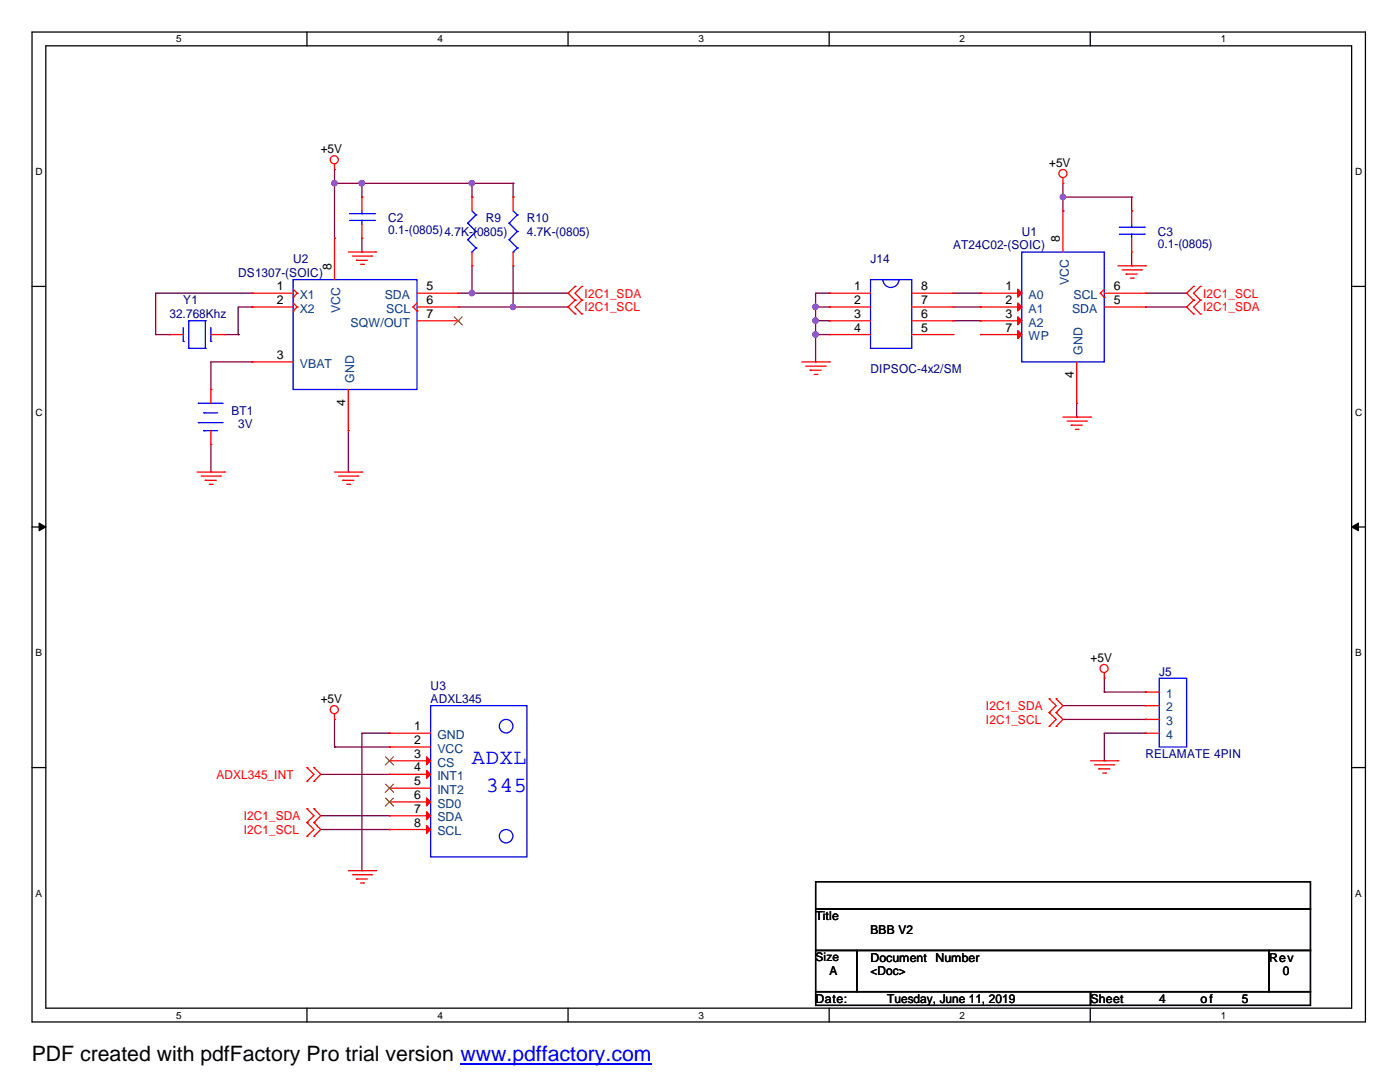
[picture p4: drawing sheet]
<svg xmlns="http://www.w3.org/2000/svg" width="279mm" height="216mm" viewBox="0 0 279 216" stroke-linecap="round" stroke-linejoin="round" font-family="sans-serif">
<path d="M6.4 6.4h266.1v197.5h-266.1zM9.1 9.1h260.6v192.1h-260.6z" fill="none" stroke="#000" stroke-width=".25"/>
<g fill="#fff">
<path d="M35.2 6.6h1.1v2.3h-1.1z"/>
<path d="M35.2 201.4h1.1v2.3h-1.1z"/>
</g>
<path d="M61.3 6.4v2.7M61.3 201.2v2.7" fill="none" stroke="#000" stroke-width=".25"/>
<g fill="#fff">
<path d="M87.3 6.6h1.1v2.3h-1.1z"/>
<path d="M87.3 201.4h1.1v2.3h-1.1z"/>
</g>
<path d="M113.4 6.4v2.7M113.4 201.2v2.7" fill="none" stroke="#000" stroke-width=".25"/>
<g fill="#fff">
<path d="M139.4 6.6h1.1v2.3h-1.1z"/>
<path d="M139.4 201.4h1.1v2.3h-1.1z"/>
</g>
<path d="M165.5 6.4v2.7M165.5 201.2v2.7" fill="none" stroke="#000" stroke-width=".25"/>
<g fill="#fff">
<path d="M191.5 6.6h1.1v2.3h-1.1z"/>
<path d="M191.5 201.4h1.1v2.3h-1.1z"/>
</g>
<path d="M217.6 6.4v2.7M217.6 201.2v2.7" fill="none" stroke="#000" stroke-width=".25"/>
<g fill="#fff">
<path d="M243.6 6.6h1.1v2.3h-1.1z"/>
<path d="M243.6 201.4h1.1v2.3h-1.1z"/>
<path d="M7.1 33.1h1.4v2.2h-1.4z"/>
<path d="M270.5 33.1h1.4v2.2h-1.4z"/>
<path d="M7.1 81.1h1.4v2.3h-1.4z"/>
<path d="M270.5 81.1h1.4v2.3h-1.4z"/>
</g>
<path d="M6.4 57.2h2.7M269.7 57.2h2.8" fill="none" stroke="#000" stroke-width=".25"/>
<g fill="#fff">
<path d="M7.1 129.1h1.3v2.3h-1.3z"/>
<path d="M270.5 129.1h1.3v2.3h-1.3z"/>
</g>
<path d="M6.4 105.2h2.7M269.7 105.2h2.8" fill="none" stroke="#000" stroke-width=".25"/>
<g fill="#000" stroke="#000" stroke-width=".2">
<path d="M7.8 104.4l1.3 .8-1.3 .7z" fill-rule="evenodd"/>
<path d="M269.7 105.2l1.4-.8v1.5z" fill-rule="evenodd"/>
</g>
<g fill="#fff">
<path d="M7.1 177.1h1.3v2.3h-1.3z"/>
<path d="M270.5 177.1h1.3v2.3h-1.3z"/>
</g>
<path d="M6.4 153.2h2.7M269.7 153.2h2.8M162.8 175.9h98.7v5.5h-98.7zM162.8 181.4h98.7v8.3h-98.7zM162.8 189.7h8.2v8.2h-8.2zM162.8 197.9h54.8v2.7h-54.8zM171 189.7h82.3v8.2h-82.3zM217.6 197.9h43.9v2.7h-43.9zM253.3 189.7h8.2v8.2h-8.2z" fill="none" stroke="#000" stroke-width=".25"/>
<g fill="none" stroke="#800040" stroke-width=".25">
<path d="M66.8 36.6h.1M66.8 36.6h35.6M66.8 33.8v13.7M72.2 39.3h.1M72.2 36.6h.1M72.2 36.6v2.7M94.2 36.6h.1M94.2 39.3h.1M94.2 36.6v2.7M102.4 36.6h.1M102.4 39.3h.1M102.4 36.6v2.7"/>
<path d="M212.1 39.3h.1M212.1 36.6v5.5M212.1 39.3h13.7M225.8 39.3h.1M225.8 39.3v2.8M50.3 58.5h.1M50.3 58.5h-19.2v8.3M66.8 47.5h.1M72.2 50.3h.1M72.2 47.5v2.8M91.4 58.5h22M94.2 58.5h.1"/>
<path d="M94.2 53v5.5M102.4 53v8.3M113.4 58.5h.1M165.5 58.5h.1M165.5 58.5h-2.7v13.7M190.2 58.5h5.5M195.7 58.5h.1M212.1 42.1h.1M225.8 53h.1M225.8 42.1h.1M225.8 50.3v2.7M228.6 58.5h8.2"/>
<path d="M236.8 58.5h.1M31.1 66.8h.1M31.1 66.8h2.7M33.8 66.8h.1M42.1 77.7h.1M44.8 66.8h2.7M47.5 66.8h.1M50.3 72.2h.1M50.3 61.3h.1M50.3 61.3h-2.8v5.5M50.3 72.2h-8.2v5.5M91.4 61.3h22"/>
<path d="M102.4 61.3h.1M113.4 61.3h.1M162.8 64h.1M162.8 61.3h.1M162.8 66.8h.1M162.8 72.2h.1M162.8 66.8h2.7M162.8 61.3h2.7M162.8 64h2.7M165.5 61.3h.1M165.5 64h.1M165.5 66.8h.1"/>
<path d="M190.2 61.3h5.5M190.2 64h5.5M195.7 64h.1M195.7 61.3h.1M228.6 61.3h8.2M236.8 61.3h.1M42.1 94.2h.1M42.1 88.7v5.5M69.5 94.2h.1M69.5 85.9v8.3M214.9 83.2h.1M214.9 80.5v2.7"/>
<path d="M220.4 138.1h.1M220.4 135.3v2.8M220.4 138.1h8.2M228.6 138.1h.1M64 154.5h13.7M66.8 149.1h.1M66.8 143.6v5.5M66.8 149.1h10.9M77.7 149.1h.1M77.7 146.3h.1M77.7 154.5h.1M77.7 146.3h-5.5v27.4"/>
<path d="M212.1 140.8h16.5M212.1 143.6h16.5M220.4 151.8h.1M228.6 140.8h.1M228.6 143.6h.1M228.6 146.3h.1M228.6 146.3h-8.2v5.5M64 162.8h13.7M64 165.5h13.7M72.2 173.7h.1M77.7 162.8h.1M77.7 165.5h.1"/>
</g>
<g fill="#f0f" stroke="#f0f" stroke-width=".25">
<circle cx="212.1" cy="39.3" r=".54"/>
<circle cx="66.7" cy="36.5" r=".54"/>
<circle cx="72.2" cy="36.5" r=".54"/>
<circle cx="94.2" cy="36.5" r=".54"/>
<circle cx="102.4" cy="61.2" r=".54"/>
<circle cx="94.2" cy="58.5" r=".54"/>
<circle cx="162.7" cy="61.2" r=".54"/>
<circle cx="162.7" cy="64" r=".54"/>
<circle cx="162.7" cy="66.7" r=".54"/>
</g>
<g fill="none" stroke="#f00" stroke-width=".25">
<path d="M66.8 33.8h.1M66.8 32.7v1.1M72.2 39.3h.1M72.2 39.3v2.8M94.2 39.3h.1M94.2 39.3v2.8M102.4 39.3h.1M102.4 39.3v2.8M212.1 36.6h.1M212.1 35.5v1.1M50.3 58.5h.1M50.3 58.5h8.2"/>
<path d="M58.5 59.3h.1M58.5 57.7l.8 .8M59.3 58.5h.1M59.3 58.5l-.8 .8M66.8 47.5h.1M66.8 47.5v8.3M69.5 50.3h5.5M70.3 51.1h3.9M71.1 51.9h.1M71.1 51.9h2.2M72 52.7h.5M72.2 47.5h.1"/>
<path d="M72.2 44.8v2.7M72.5 52.7h.1M74.2 51.1h.1M75 50.3h.1M83.2 58.5h8.2M91.4 58.5h.1M94.2 53h.1M94.2 50.3v2.7M102.4 53h.1M102.4 50.3v2.7M114.8 59.9h.1M114.8 57.2h.1"/>
<path d="M114.8 59.9l-1.4 1.4 1.4 1.4M114.8 57.2l-1.4 1.3 1.4 1.4M116.1 59.9h.1M116.1 57.2h.1M116.1 59.9l-1.3 1.4 1.3 1.4M116.1 57.2l-1.3 1.3 1.3 1.4M165.5 58.5h.1M165.5 58.5h8.2M181.9 58.5h8.3M190.2 58.5h.1M195.7 58.5h.1M195.7 58.5h8.2"/>
<path d="M212.1 42.1h.1M212.1 42.1v8.2M219.6 58.5h.1M219.6 58.5l.8 .8M220.4 59.3h.1M220.4 58.5h8.2M220.4 57.7l-.8 .8M223.1 53h5.5M223.9 53.8h3.9M224.7 54.7h.1M224.7 54.7h2.2M225.6 55.5h.5"/>
<path d="M225.8 42.1h.1M225.8 50.3h.1M225.8 42.1v2.7M225.8 47.5v2.8M226.1 55.5h.1M227.8 53.8h.1M228.6 53h.1M228.6 58.5h.1M238.2 59.9h.1M238.2 57.2h.1M238.2 59.9l-1.4 1.4 1.4 1.4M238.2 57.2l-1.4 1.3 1.4 1.4"/>
<path d="M239.6 59.9h.1M239.6 57.2h.1M239.6 59.9l-1.4 1.4 1.4 1.4M239.6 57.2l-1.4 1.3 1.4 1.4M33.8 66.8h.1M33.8 66.8h2.8M42.1 77.7h.1M42.1 77.7v2.8M42.1 66.8h2.7M44.8 66.8h.1M50.3 61.3h.1M50.3 72.2h.1"/>
<path d="M50.3 72.2h8.2M50.3 61.3h8.2M58.5 62.1h.1M58.5 60.5l.8 .8M59.3 61.3h.1M59.3 61.3l-.8 .8M69.5 77.7v8.2M82.4 61.3h.1M82.4 61.3l.8 .8M83.2 62.1h.1M83.2 61.3h8.2M83.2 64h8.2"/>
<path d="M83.2 60.5l-.8 .8M91.4 64h.1M91.4 61.3h.1M114.8 62.7h.1M116.1 62.7h.1M160 72.2h5.5M160.8 73.1h3.9M161.7 73.9h.1M161.7 73.9h2.2M162.5 74.7h.5M163 74.7h.1M164.7 73.1h.1"/>
<path d="M165.5 72.2h.1M165.5 61.3h.1M165.5 64h.1M165.5 66.8h.1M165.5 61.3h8.2M165.5 64h8.2M165.5 66.8h8.2M181.9 61.3h8.3M181.9 64h8.3M181.9 66.8h8.3M190.2 66.8h.1M190.2 64h.1"/>
<path d="M190.2 61.3h.1M195.7 61.3h.1M195.7 64h.1M195.7 66.8h.1M195.7 61.3h8.2M195.7 64h8.2M195.7 66.8h8.2M214.9 72.2v8.3M220.4 61.3h8.2M228.6 61.3h.1M238.2 62.7h.1M239.6 62.7h.1"/>
<path d="M39.3 94.2h5.5M40.1 95h3.9M41 95.8h.1M41 95.8h2.2M41.8 96.6h.5M42.1 88.7h.1M42.1 85.9v2.8M42.3 96.6h.1M44 95h.1M44.8 94.2h.1M66.8 94.2h5.4M67.6 95h3.8"/>
<path d="M68.4 95.8h.1M68.4 95.8h2.2M69.2 96.6h.6M69.5 85.9h.1M69.8 96.6h.1M71.4 95h.1M72.2 94.2h.1M212.1 83.2h5.5M213 84h3.8M213.8 84.8h.1M213.8 84.8h2.2M214.6 85.7h.5"/>
<path d="M214.9 80.5h.1M215.1 85.7h.1M216.8 84h.1M217.6 83.2h.1M209.4 139.4h.1M209.4 139.4l1.4 1.4-1.4 1.4M210.8 139.4h.1M210.8 139.4l1.3 1.4-1.3 1.4M220.4 135.3h.1M220.4 134.2v1.1M228.6 138.1h.1M228.6 138.1h2.8"/>
<path d="M61.3 155.9h.1M61.3 153.2h.1M61.3 153.2l1.4 1.3-1.4 1.4M62.7 153.2h.1M62.7 155.9h.1M62.7 153.2l1.3 1.3-1.3 1.4M66.8 143.6h.1M66.8 142.5v1.1M77.7 154.5h.1M77.7 151.8h.1M77.7 146.3h.1M77.7 157.3h.1"/>
<path d="M77.7 149.1h.1M77.7 151.8h8.2M77.7 146.3h8.2M77.7 154.5h8.2M77.7 157.3h8.2M77.7 149.1h8.2M209.4 142.2h.1M209.4 144.9h.1M209.4 142.2l1.4 1.4-1.4 1.3M210.8 142.2h.1M210.8 144.9h.1M210.8 142.2l1.3 1.4-1.3 1.3"/>
<path d="M217.6 151.8h5.5M218.4 152.6h3.9M219.3 153.4h.1M219.3 153.4h2.2M220.1 154.3h.5M220.6 154.3h.1M222.3 152.6h.1M223.1 151.8h.1M228.6 140.8h.1M228.6 143.6h.1M228.6 146.3h.1M228.6 140.8h2.8"/>
<path d="M228.6 143.6h2.8M228.6 146.3h2.8M61.3 166.9h.1M61.3 164.1h.1M61.3 161.4h.1M61.3 164.1l1.4 1.4-1.4 1.4M61.3 161.4l1.4 1.4-1.4 1.3M62.7 164.1h.1M62.7 166.9h.1M62.7 161.4h.1M62.7 164.1l1.3 1.4-1.3 1.4M62.7 161.4l1.3 1.4-1.3 1.3"/>
<path d="M69.5 173.7h5.5M70.3 174.5h3.9M71.1 175.4h.1M71.1 175.4h2.2M72 176.2h.5M72.5 176.2h.1M74.2 174.5h.1M75 173.7h.1M77.7 165.5h.1M77.7 160h.1M77.7 162.8h.1M77.7 165.5h8.2"/>
<path d="M77.7 160h8.2M77.7 162.8h8.2"/>
<circle cx="66.7" cy="31.9" r=".81"/>
<circle cx="212.1" cy="34.6" r=".81"/>
<circle cx="220.3" cy="133.4" r=".81"/>
<circle cx="66.7" cy="141.6" r=".81"/>
</g>
<g fill="none" stroke="#00f" stroke-width=".25">
<path d="M58.5 55.8h24.7v21.9h-24.7zM69.8 44h4.9M69.8 42.6h4.9M72.2 42.6h.1M72.2 44h.1M72.2 42.1v.5M72.2 44v.8M74.7 44h.1M74.7 42.6h.1M93.3 44.5h.1M93.3 47.8h.1M93.3 44.5l1.7 1.7"/>
<path d="M93.3 47.8l1.7 1.7M94.2 50.3h.1M94.2 42.1l.8 .8M95 42.9h.1M95 46.2h.1M95 49.5h.1M95 42.9l-1.7 1.6M95 46.2l-1.7 1.6M95 49.5l-.8 .8M101.6 44.5h.1M101.6 47.8h.1M101.6 44.5l1.7 1.7"/>
<path d="M101.6 47.8l1.7 1.7M102.4 50.3h.1M102.4 42.1l.9 .8M103.3 42.9h.1M103.3 46.2h.1M103.3 49.5h.1M103.3 42.9l-1.7 1.6M103.3 46.2l-1.7 1.6M103.3 49.5l-.9 .8M173.7 55.8h8.2v13.7h-8.2zM176.2 55.8a1.63 1.63 0 0 0 1.6 1.6 1.63 1.63 0 0 0 1.7-1.6M176.5 55.8h2.7"/>
<path d="M179.2 55.8h.1M203.9 50.3h16.5v21.9h-16.5zM223.4 46.7h4.9M223.4 45.3h4.9M225.8 45.3h.1M225.8 46.7h.1M225.8 44.8v.5M225.8 46.7v.8M228.3 46.7h.1M228.3 45.3h.1M36.6 68.1h.1M36.6 65.4v2.7"/>
<path d="M37.7 69.5h.1M37.7 64h.1M37.7 64v5.5M37.7 69.5h3.3M37.7 64h3.3M41 69.5h.1M41 64h.1M41 64v5.5M42.1 68.1h.1M42.1 65.4v2.7M39.6 80.5h.1M39.6 84.3h.1"/>
<path d="M39.6 80.5h4.9M39.6 84.3h4.9M40.7 85.9h.1M40.7 82.4h.1M40.7 85.9h2.7M40.7 82.4h2.7M231.4 135.3h5.4v13.8h-5.4zM85.9 140.8h19.3v30.2h-19.3z"/>
<circle cx="101" cy="144.9" r="1.35"/>
<circle cx="101" cy="166.9" r="1.34"/>
</g>
<g fill="#f00" stroke="#f00" stroke-width=".25">
<path d="M203.1 57.7l.8 .8-.8 .8z" fill-rule="evenodd"/>
<path d="M203.1 60.5l.8 .8-.8 .8z" fill-rule="evenodd"/>
<path d="M203.1 63.2l.8 .8-.8 .8z" fill-rule="evenodd"/>
<path d="M203.1 66l.8 .8-.8 .8z" fill-rule="evenodd"/>
<path d="M85.1 153.7l.8 .8-.8 .8z" fill-rule="evenodd"/>
<path d="M85.1 164.7l.8 .8-.8 .8z" fill-rule="evenodd"/>
<path d="M85.1 151l.8 .8-.8 .8z" fill-rule="evenodd"/>
<path d="M85.1 159.2l.8 .8-.8 .8z" fill-rule="evenodd"/>
<path d="M85.1 162l.8 .8-.8 .8z" fill-rule="evenodd"/>
</g>
<path d="M90.6 63.2l1.7 1.7M92.2 63.2l-1.6 1.7M76.9 151l1.7 1.7M76.9 156.5l1.7 1.6M76.9 159.2l1.7 1.7M78.5 151l-1.6 1.7M78.5 156.5l-1.6 1.6M78.5 159.2l-1.6 1.7" fill="none" stroke="#804000" stroke-width=".2"/>
<path d="M91.9 212.3h38.1" fill="none" stroke="#00f" stroke-width=".3"/>
<g font-size="4.4" fill="#00f">
<text x="94.2" y="152.5">ADXL</text>
<text x="96.9" y="158">345</text>
</g>
<text font-size="4.2" x="6.3" y="211.7">PDF created with pdfFactory Pro trial version www.pdffactory.com</text>
<g font-size="2.5">
<text x="64" y="30.6">+5V</text>
<text x="209.4" y="33.3">+5V</text>
<text x="66.2" y="53.9" transform="rotate(-90 66.2 53.9)">8</text>
<text x="211.5" y="48.4" transform="rotate(-90 211.5 48.4)">8</text>
<text x="55.2" y="57.9">1</text>
<text x="85.1" y="57.9">5</text>
<text x="170.5" y="57.9">1</text>
<text x="183.9" y="57.9">8</text>
<text x="200.7" y="57.9">1</text>
<text x="222.3" y="57.9">6</text>
<text x="55.2" y="60.7">2</text>
<text x="85.1" y="63.4">7</text>
<text x="85.1" y="60.7">6</text>
<text x="170.5" y="60.7">2</text>
<text x="170.5" y="63.4">3</text>
<text x="183.9" y="63.4">6</text>
<text x="183.9" y="60.7">7</text>
<text x="200.7" y="60.7">2</text>
<text x="200.7" y="63.4">3</text>
<text x="222.3" y="60.7">5</text>
<text x="55.2" y="71.6">3</text>
<text x="170.5" y="66.2">4</text>
<text x="183.9" y="66.2">5</text>
<text x="200.7" y="66.2">7</text>
<text x="214.3" y="75.5" transform="rotate(-90 214.3 75.5)">4</text>
<text x="68.9" y="81" transform="rotate(-90 68.9 81)">4</text>
<text x="217.6" y="132.1">+5V</text>
<text x="64" y="140.3">+5V</text>
<text x="82.7" y="145.7">1</text>
<text x="82.7" y="148.5">2</text>
<text x="82.7" y="153.9">4</text>
<text x="82.7" y="151.2">3</text>
<text x="82.7" y="156.7">5</text>
<text x="82.7" y="159.4">6</text>
<text x="82.7" y="164.9">8</text>
<text x="82.7" y="162.2">7</text>
<text x="162.8" y="183.6">Title</text>
<text x="173.7" y="191.9">Document</text>
<text x="173.7" y="186.4">BBB V2</text>
<text x="186.7" y="191.9">Number</text>
<text x="253.3" y="191.9">Rev</text>
<text x="165.5" y="194.6">A</text>
<text x="173.7" y="194.6">&lt;Doc&gt;</text>
<text x="256" y="194.6">0</text>
<text x="162.8" y="200.1">Date:</text>
<text x="177" y="200.1">Tuesday, June 11, 2019</text>
<text x="217.6" y="200.1">Sheet</text>
<text x="231.4" y="200.1">4</text>
<text x="239.6" y="200.1">o f</text>
<text x="247.8" y="200.1">5</text>
</g>
<g font-size="2.5" fill="#000080">
<text x="77.5" y="44.3">C2</text>
<text x="77.5" y="46.8">0.1-(0805)4.7K-(0805)</text>
<text x="96.9" y="44.3">R9</text>
<text x="105.2" y="44.3">R10</text>
<text x="105.2" y="47">4.7K-(0805)</text>
<text x="203.9" y="47">U1</text>
<text x="231.1" y="47">C3</text>
<text x="58.5" y="52.5">U2</text>
<text x="173.7" y="52.5">J14</text>
<text x="190.2" y="49.8">AT24C02-(SOIC)</text>
<text x="231.1" y="49.5">0.1-(0805)</text>
<text x="47.5" y="55.3">DS1307-(SOIC)</text>
<text x="33.8" y="63.5">32.768Khz</text>
<text x="36.6" y="60.7">Y1</text>
<text x="173.7" y="74.5">DIPSOC-4x2/SM</text>
<text x="46.2" y="82.7">BT1</text>
<text x="47.5" y="85.5">3V</text>
<text x="85.9" y="137.6">U3</text>
<text x="231.4" y="134.8">J5</text>
<text x="85.9" y="140.3">ADXL345</text>
<text x="228.6" y="151.3">RELAMATE 4PIN</text>
</g>
<g font-size="2.5" fill="#004080">
<text x="59.9" y="59.6">X1</text>
<text x="76.8" y="59.6">SDA</text>
<text x="205.3" y="59.6">A0</text>
<text x="213.3" y="56.9" transform="rotate(-90 213.3 56.9)">VCC</text>
<text x="214.2" y="59.6">SCL</text>
<text x="59.9" y="62.4">X2</text>
<text x="67.9" y="62.4" transform="rotate(-90 67.9 62.4)">VCC</text>
<text x="70" y="65.2">SQW/OUT</text>
<text x="77.1" y="62.4">SCL</text>
<text x="205.3" y="62.4">A1</text>
<text x="205.3" y="65.2">A2</text>
<text x="214" y="62.4">SDA</text>
<text x="205.3" y="67.9">WP</text>
<text x="216" y="70.9" transform="rotate(-90 216 70.9)">GND</text>
<text x="59.9" y="73.4">VBAT</text>
<text x="70.7" y="76.4" transform="rotate(-90 70.7 76.4)">GND</text>
<text x="232.7" y="139.2">1</text>
<text x="232.7" y="141.9">2</text>
<text x="87.3" y="147.4">GND</text>
<text x="232.7" y="144.7">3</text>
<text x="232.7" y="147.4">4</text>
<text x="87.3" y="155.7">INT1</text>
<text x="87.3" y="153">CS</text>
<text x="87.3" y="150.2">VCC</text>
<text x="87.3" y="158.4">INT2</text>
<text x="87.3" y="161.2">SD0</text>
<text x="87.3" y="166.7">SCL</text>
<text x="87.3" y="163.9">SDA</text>
</g>
<g font-size="2.5" fill="#f00">
<text x="116.7" y="59.4">I2C1_SDA</text>
<text x="240.1" y="59.4">I2C1_SCL</text>
<text x="116.7" y="62.1">I2C1_SCL</text>
<text x="240.1" y="62.1">I2C1_SDA</text>
<text x="196.8" y="141.7">I2C1_SDA</text>
<text x="196.8" y="144.4">I2C1_SCL</text>
<text x="43.2" y="155.4">ADXL345_INT</text>
<text x="48.6" y="166.4">I2C1_SCL</text>
<text x="48.6" y="163.6">I2C1_SDA</text>
</g>
<text font-size="2.4" x="162.8" y="191.9">Size</text>
<g font-size="2">
<text x="35.2" y="8.5">5</text>
<text x="87.3" y="8.5">4</text>
<text x="139.4" y="8.5">3</text>
<text x="191.5" y="8.5">2</text>
<text x="243.6" y="8.5">1</text>
<text x="7.1" y="34.9">D</text>
<text x="270.5" y="34.9">D</text>
<text x="7.1" y="82.9">C</text>
<text x="270.5" y="82.9">C</text>
<text x="7.1" y="130.9">B</text>
<text x="270.5" y="130.9">B</text>
<text x="7.1" y="178.9">A</text>
<text x="270.5" y="178.9">A</text>
<text x="35.2" y="203.2">5</text>
<text x="87.3" y="203.2">4</text>
<text x="139.4" y="203.2">3</text>
<text x="191.5" y="203.2">2</text>
<text x="243.6" y="203.2">1</text>
</g>
</svg>
